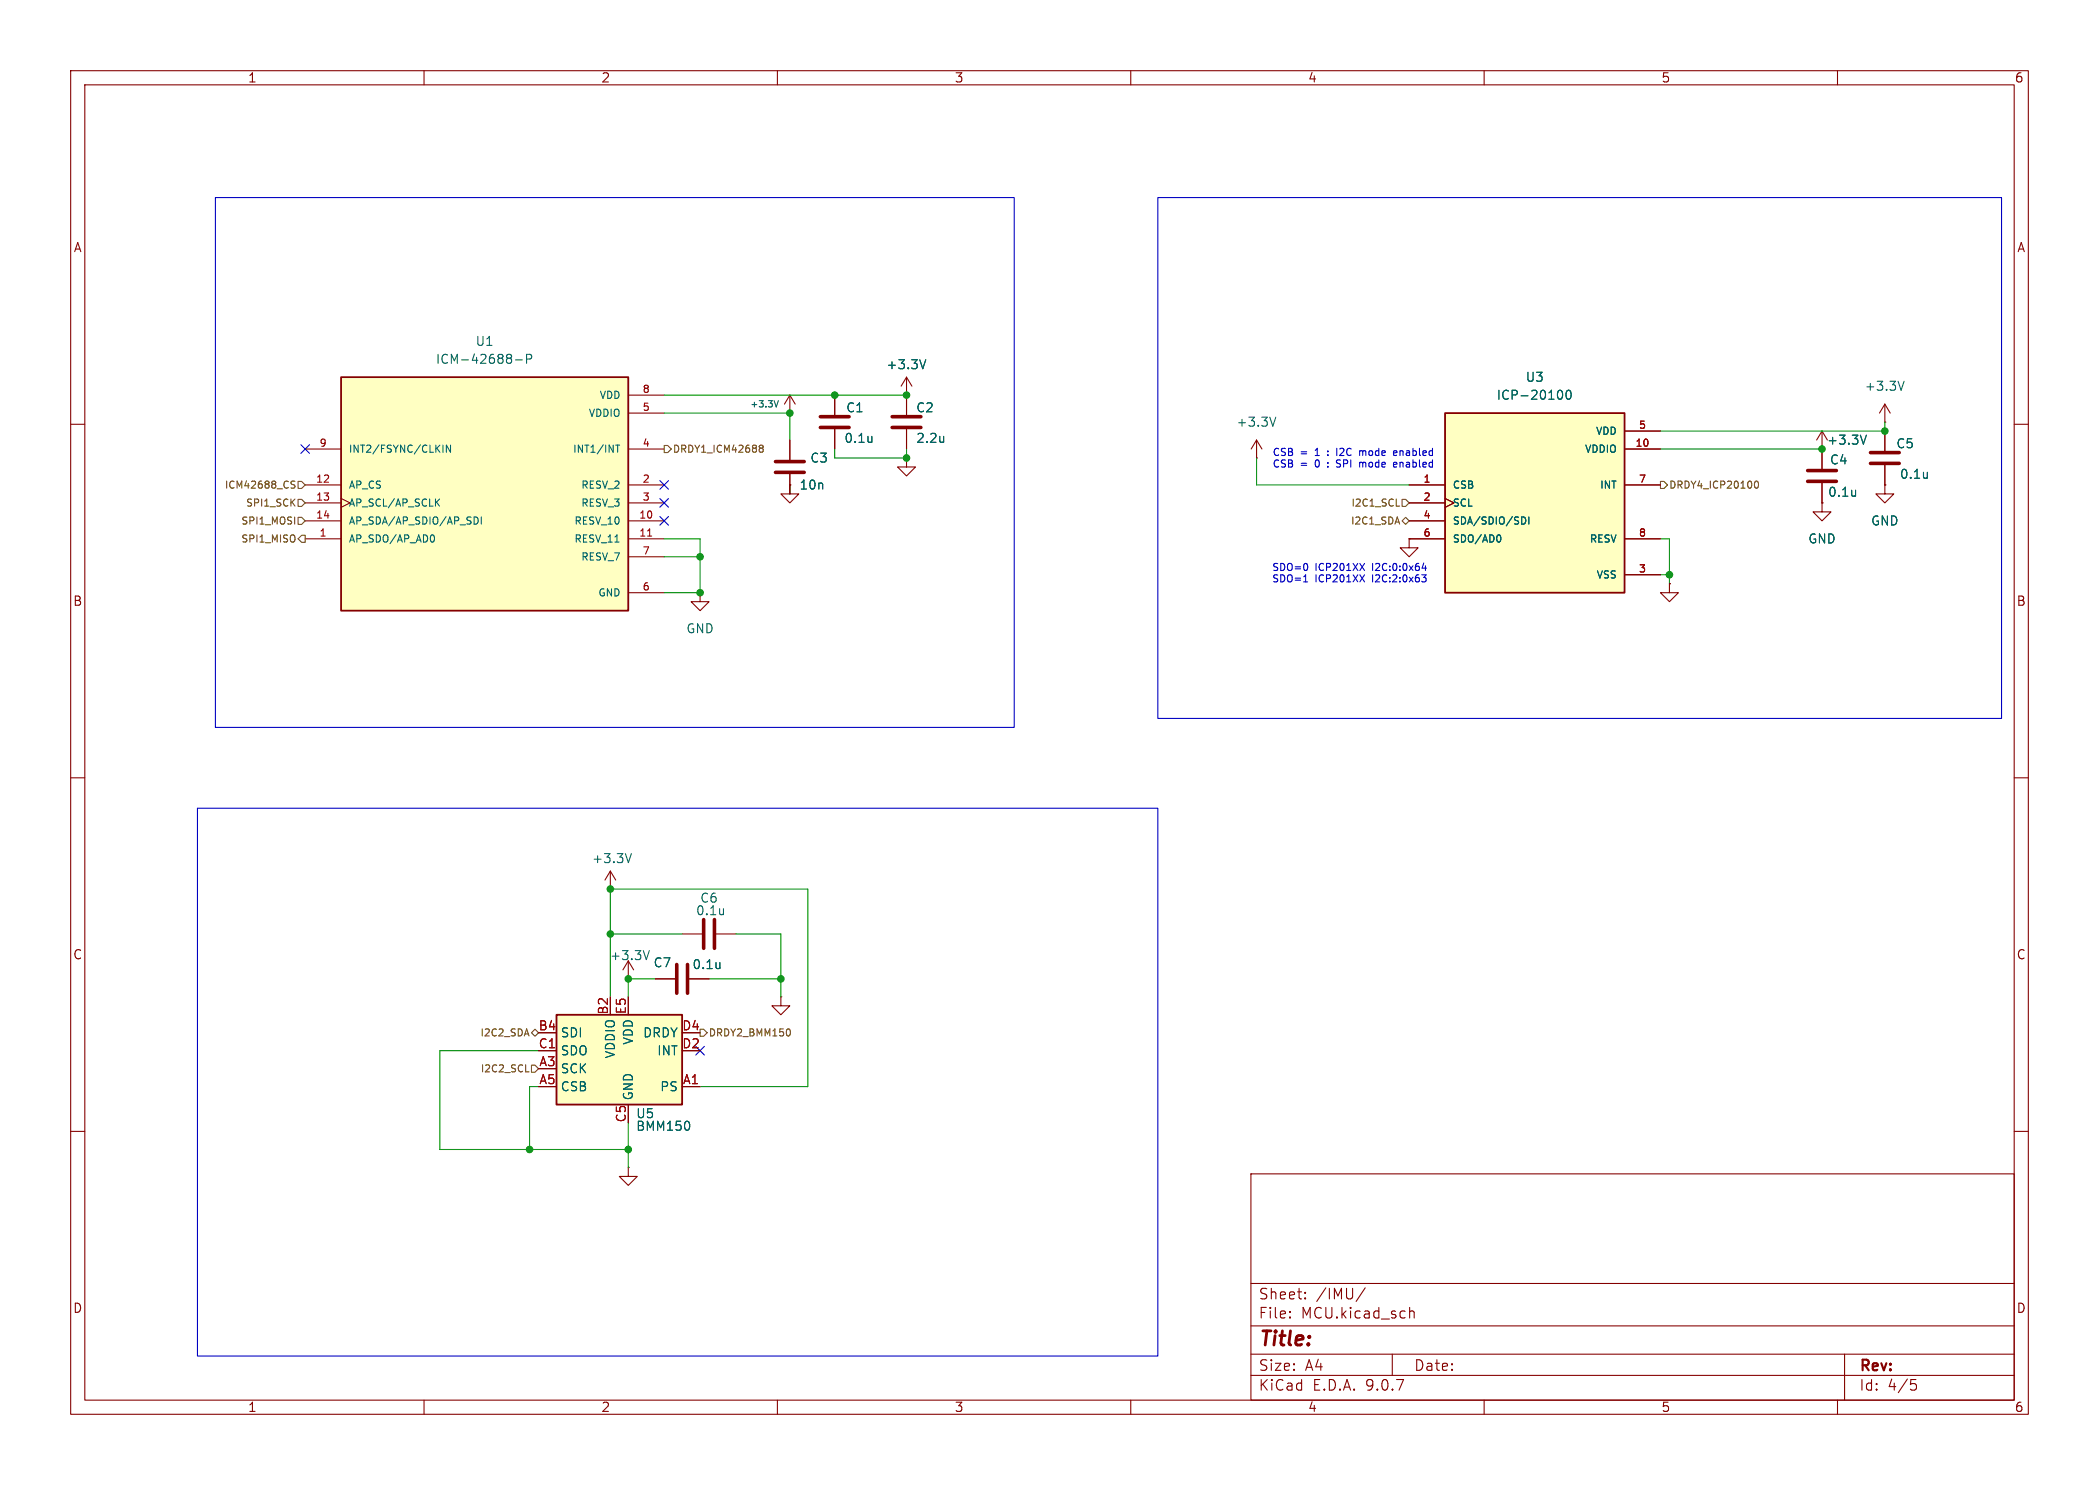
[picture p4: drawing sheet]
<svg xmlns="http://www.w3.org/2000/svg" width="297mm" height="210mm" viewBox="0 0 297 210" stroke-linecap="round" stroke-linejoin="round" font-family="sans-serif">
<g fill="none" stroke="#840000" stroke-width=".15">
<path d="M10 10h277v190h-277zM12 12h273v186h-273zM60 10v2M110 10v2M160 10v2M210 10v2M260 10v2M10 60h2M199.4 76.2v1.3h1.3l-1.3 1.2-1.3-1.2h1.3M199.4 76.2h.1M285 60h2M10 110h2"/>
<path d="M285 110h2M10 160h2M177 166h108v32h-108zM285 160h2M60 198v2M110 198v2M160 198v2M177 194.5h108M177 191.5h108M177 187.5h108M177 181.5h108M182.5 186.3h.1l-.1 .1"/>
<path d="M182.5 186.3v.1M182.5 185.5v.1M182.5 185.5h.1l-.1 .1M184.7 183.6v.1M184.7 183.6h-.1l.1 .1M184.7 182.8v.1M184.7 182.8h-.1l.1 .1M193.2 182.1l-1.3 2M197 191.5v3M199.5 184.9v1.5M199.5 185.5a.37 .37 0 0 1 .6 .1v.8M210 198v2"/>
<path d="M260 198v2M261 191.5v6.5M270.4 195.1h.7M270.5 195.7h.4l.3 .3v.3l-.2 .2-.5 .1"/>
</g>
<path d="M78.7 143.5h17.8v12.7h-17.8z" fill="#ffffc2"/>
<path d="M78.7 143.5h17.8v12.7h-17.8z" fill="none" stroke="#840000" stroke-width=".25"/>
<g fill="none" stroke="#840000" stroke-width=".15">
<path d="M111.8 58.4h.1M111.8 55.9v2.5M111.8 55.9l-.8 1.3M111.8 55.9l.7 1.3M266.7 59.7h.1M266.7 57.2l-.8 1.2M266.7 57.2l.8 1.2M266.7 57.2v2.5M111.8 67.1v2.8h-1.3l1.3 1.2 1.2-1.2h-1.2v-1.3M111.8 68.6h.1M111.8 62.2v2.8M266.7 68.6v1.3h1.3l-1.3 1.2-1.3-1.2h1.3"/>
<path d="M266.7 68.6h.1M92.7 138.4h2.8M97.5 138.4h2.8M76.2 148.6h2.5M96.5 153.7h2.6M88.9 165.1v1.3h1.3l-1.3 1.2-1.3-1.2h1.3M88.9 165.1h.1"/>
</g>
<path d="M109.5 56.7l.3 .9 .3-.9M269.4 53.9l-.4 1.3M101.9 136.1v.9M101.9 136.9h-.1M97.5 158.8v.8" fill="none" stroke="#006464" stroke-width=".15"/>
<path d="M109.7 65.3h4.1M109.7 66.8h4.1M95.8 136.4v4.1M97.3 136.4v4.1" fill="none" stroke="#840000" stroke-width=".51"/>
<path d="M204.5 58.4h25.4v25.4h-25.4z" fill="#ffffc2"/>
<path d="M204.5 58.4h25.4v25.4h-25.4z" fill="none" stroke="#840000" stroke-width=".25"/>
<g fill="none" stroke="#840000" stroke-width=".15">
<path d="M128.3 55.9h.1M128.3 53.3v5.4M128.3 53.3l-.8 1.3M128.3 53.3l.7 1.3M128.3 60.7v2.8M177.8 64.8h.1M177.8 62.2l-.8 1.3M177.8 62.2l.8 1.3M177.8 62.2v2.6M199.4 68.6h5.1M199.4 71.1h5.1M199.4 73.7h5.1"/>
<path d="M199.4 76.2h5.1M204.5 70.5l1.2 .6-1.2 .7M229.9 68.6h5M229.9 76.2h5M229.9 61h5M229.9 63.5h5M99.1 83.8v1.3h1.2l-1.2 1.3-1.3-1.3h1.3M99.1 83.8h.1M229.9 81.3h5M236.2 82.6v1.2h1.3l-1.3 1.3-1.3-1.3h1.3M236.2 82.6h.1"/>
</g>
<path d="M131 50.9l-.4 1.2M180.5 59l-.4 1.3M220.7 55.2a.69 .69 0 0 1 .3 1.1l-.3 .2M221.7 55.3l.2-.1a.69 .69 0 0 1 .3 1.1l-.2 .2a.69 .69 0 0 1-.3-1.2zM133.5 61.7v.9M133.5 62.4v.1M212.1 75.6a.64 .64 0 0 1 0 1.1M215.3 73.1a.51 .51 0 0 1 .6 .5 .51 .51 0 0 1-.6 .5M216.3 73.1v1" fill="none" stroke="#006464" stroke-width=".15"/>
<path d="M126.2 58.9h4.1M126.2 60.5h4.1" fill="none" stroke="#840000" stroke-width=".51"/>
<path d="M48.3 53.3h40.6v33.1h-40.6z" fill="#ffffc2"/>
<path d="M48.3 53.3h40.6v33.1h-40.6z" fill="none" stroke="#840000" stroke-width=".25"/>
<g fill="none" stroke="#840000" stroke-width=".15">
<path d="M88.9 55.9h5.1M88.9 58.4h5.1M118.1 55.9v2.8M128.3 55.9h.1M128.3 55.9v2.8M43.2 63.5h5.1M43.2 68.6h5.1M43.2 71.1h5.1M43.2 73.7h5.1M43.2 76.2h5.1M48.3 70.5l1.2 .6-1.2 .7M88.9 63.5h5.1"/>
<path d="M88.9 68.6h5.1M88.9 71.1h5.1M88.9 73.7h5.1M88.9 76.2h5.1M88.9 78.7h5.1M111.8 68.6h.1M111.8 62.2v2.8M111.8 67.1v2.8M118.1 60.7v2.8M128.3 64.8v1.2h1.2l-1.2 1.3-1.3-1.3h1.3M128.3 64.8h.1M128.3 60.7v2.8"/>
<path d="M199.4 76.2h.1M199.4 68.6h5.1M199.4 71.1h5.1M199.4 73.7h5.1M199.4 76.2h5.1M204.5 70.5l1.2 .6-1.2 .7M229.9 63.5h5M229.9 68.6h5M229.9 76.2h5M229.9 61h5M257.8 63.5h.1M257.8 71.1v1.3h1.3l-1.3 1.3-1.3-1.3h1.3"/>
<path d="M257.8 71.1h.1M257.8 61v5.3M257.8 68.3v2.8M257.8 61l-.8 1.2M257.8 61l.8 1.2M266.7 68.6h.1M266.7 61v2.8M266.7 65.8v2.8M88.9 83.8h5.1M229.9 81.3h5M236.2 82.6h.1M86.4 125.7h.1"/>
<path d="M86.4 123.2l-.8 1.3M86.4 123.2l.7 1.3M86.4 123.2v2.5M88.9 138.4h.1M88.9 135.9l-.8 1.3M88.9 135.9l.8 1.3M88.9 135.9v2.5M92.7 138.4h2.8M96.5 132.1h2.8M97.5 138.4h2.8M101.3 132.1h2.8M76.2 148.6h2.5"/>
<path d="M96.5 153.7h2.6M110.5 141v1.2h1.3l-1.3 1.3-1.3-1.3h1.3M110.5 141h.1"/>
</g>
<g fill="none" stroke="#006464" stroke-width=".15">
<path d="M72.9 50.9h1M74.5 50.8l.6-.1 .1-.2v-.3l-.2-.1h-.5v1.3M131 50.9l-.4 1.2M220.7 55.2a.69 .69 0 0 1 .3 1.1l-.3 .2M221.7 55.3l.2-.1a.69 .69 0 0 1 .3 1.1l-.2 .2a.69 .69 0 0 1-.3-1.2zM61.2 75.6a.64 .64 0 0 1 0 1.1M61.8 71l.4 .6M62.2 70.6l-.6 .5M62.7 62.9v1.1M63.7 62.9v1.1l-.5-1.1v1.1M67.1 73.1a.51 .51 0 0 1 .6 .5 .51 .51 0 0 1-.6 .5M68.1 73.1v1"/>
<path d="M87 76.7h.6M87.1 62.9h.6M87.4 62.9v1.1M123.4 61.7v.9M123.4 62.4l-.1 .1M133.5 61.7v.9M133.5 62.4v.1M212.1 75.6a.64 .64 0 0 1 0 1.1M215.3 73.1a.51 .51 0 0 1 .6 .5 .51 .51 0 0 1-.6 .5M216.3 73.1v1M262.6 69.3v.9M262.6 70.1h-.1"/>
<path d="M264.1 61.5l-.4 1.3M272.7 66.8v.8M272.7 67.5v.1M89.3 120.7l-.4 1.3M91.9 134.4l-.4 1.3M101.9 136.1v.9M101.9 136.9h-.1M102.4 128.5v.9M102.4 129.2l-.1 .1M97.5 158.8v.8"/>
</g>
<path d="M91.6 75.8h.6" fill="none" stroke="#a90000" stroke-width=".15"/>
<path d="M116.1 58.9h4M116.1 60.5h4M255.8 66.5h4M255.8 68.1h4M264.7 64h4M264.7 65.5h4M99.6 130v4.1M101.1 130v4.1" fill="none" stroke="#840000" stroke-width=".51"/>
<g fill="none" stroke="#725600" stroke-width=".15">
<path d="M41.2 68.4l.4 .2 .1 .2-.2 .2h-.3M41.7 68.1l-.3-.1-.2 .1M42.2 68.1h.5l.5 .5-.5 .5h-.5zM42.2 73.2h.5l.5 .5-.5 .5h-.5zM42.2 70.6h.5l.5 .5-.5 .5h-.5zM42.7 75.7h.5v1h-.5l-.5-.5zM94 63h.5l.5 .5-.5 .5h-.5zM107.5 63.3l.1 .1M107.5 63h.1h.3l.1 .2-.2 .2M107.6 63.4h.2M107.6 63.4l-.1 .1M107.8 63.4l.2 .2-.1 .3-.1 .1-.3-.1"/>
<path d="M197.6 71.6h.4M198.4 73.7l.5-.5 .5 .5-.5 .5zM198.4 70.6h.5l.5 .5-.5 .5h-.5zM234.9 68.1h.5l.6 .5-.6 .5h-.5zM248.3 68.1l.2-.1a.53 .53 0 0 1 .3 .5 .53 .53 0 0 1-.3 .5l-.3-.3zM74.4 151.6h.5M75.2 146.1l.5-.5 .5 .5-.5 .5zM75.2 150.6h.5l.5 .5-.5 .5h-.5zM99.1 145.6h.5l.5 .5-.5 .5h-.5zM111.7 145.6l.1 .3-.1 .6"/>
</g>
<g fill="none" stroke="#009600" stroke-width=".15">
<path d="M94 58.4h17.8v3.8M94 55.9h34.3M266.7 59.7v1.3h-31.8M94 76.2h5.1v7.6h-5.1M94 78.7h5.1M111.8 68.6v1.3M118.1 63.5v1.3h10.2v-1.3M177.8 64.8v3.8h21.6M234.9 76.2h1.3v6.4M234.9 63.5h22.9M234.9 81.3h1.3M86.4 132.1h10.1"/>
<path d="M92.7 138.4h-3.8v2.6M100.3 138.4h10.2M104.1 132.1h6.4v8.9M76.2 148.6h-14v14h26.7M76.2 153.7h-1.3v8.9M86.4 141v-15.3h27.9v28h-15.2M88.9 158.8v6.3"/>
</g>
<path d="M42.6 62.9l1.2 1.2M43.8 62.9l-1.2 1.2M93.4 68l1.2 1.2M93.4 70.5l1.2 1.2M93.4 73.1l1.2 1.2M94.6 68l-1.2 1.2M94.6 70.5l-1.2 1.2M94.6 73.1l-1.2 1.2M98.5 148l1.2 1.2M99.7 148l-1.2 1.2" fill="none" stroke="#000084" stroke-width=".15"/>
<g fill="none" stroke="#0000c2" stroke-width=".15">
<path d="M30.5 27.9h113v75h-113zM163.8 27.9h119.4v73.7h-119.4zM184.9 79.8l.1 .3-.1 .5M187.9 64.3v.1M187.9 63.8v.1M187.9 65.4v.1M187.9 66v.1M189.1 66l.4 .1M189.1 63.4v1M189.5 65h-.2l-.2 .2 .1 .3 .3 .1M192.4 63.8l.3-.1 .1 .2M192.4 79.7l.7 1"/>
<path d="M192.4 65.4h.3l.1 .1M192.8 63.9v.5M192.8 65.5v.6M193 63.7l-.2 .2M193 65.4l-.2 .1M193.1 79.7l-.7 1M197.2 63.8l.3-.1 .2 .3-.5 .1M197.2 64.4h.4M197.2 65.4h.3l.2 .2-.5 .1M197.2 66h.4M184.5 82.3h.5M184.7 81.3v1"/>
<path d="M192.4 81.3l.7 1M193.1 81.3l-.7 1M201.2 81.3h.6l-.3 .4 .2 .1 .1 .3-.2 .2h-.3M201.2 80.3h.6M201.7 80v.7M27.9 114.3h135.9v77.5h-135.9z"/>
</g>
<g fill="#009600" stroke="#009600" stroke-width=".15">
<circle cx="128.3" cy="64.8" r=".46"/>
<circle cx="128.3" cy="55.9" r=".46"/>
<circle cx="111.8" cy="58.4" r=".46"/>
<circle cx="118.1" cy="55.9" r=".46"/>
<circle cx="86.4" cy="132.1" r=".46"/>
<circle cx="99.1" cy="78.7" r=".46"/>
<circle cx="86.4" cy="125.7" r=".46"/>
<circle cx="99.1" cy="83.8" r=".46"/>
<circle cx="88.9" cy="138.4" r=".46"/>
<circle cx="257.8" cy="63.5" r=".46"/>
<circle cx="266.7" cy="61" r=".46"/>
<circle cx="236.2" cy="81.3" r=".46"/>
<circle cx="74.9" cy="162.6" r=".46"/>
<circle cx="88.9" cy="162.6" r=".46"/>
<circle cx="110.5" cy="138.4" r=".46"/>
</g>
<text font-size="2.8" fill="#840000" x="178" y="190.9">Title:</text>
<g font-size="2.1" fill="#840000">
<text x="178" y="184">Sheet:</text>
<text x="186.2" y="184">/IMU/</text>
<text x="178" y="186.7">File:</text>
<text x="184.1" y="186.7">MCU.kicad_sch</text>
<text x="178" y="196.9">KiCad</text>
<text x="178" y="194.1">Size:</text>
<text x="184.7" y="194.1">A4</text>
<text x="185.7" y="196.9">E.D.A.</text>
<text x="193.3" y="196.9">9.0.7</text>
<text x="200" y="194.1">Date:</text>
<text x="263" y="194.3">Rev:</text>
<text x="263" y="196.9">Id:</text>
<text x="267.1" y="196.9">4/5</text>
</g>
<g font-size="1.8" fill="#840000">
<text x="35" y="11.9">1</text>
<text x="85" y="11.9">2</text>
<text x="135" y="11.9">3</text>
<text x="185" y="11.9">4</text>
<text x="235" y="11.9">5</text>
<text x="285" y="11.9">6</text>
<text x="10.3" y="35.9">A</text>
<text x="285.3" y="35.9">A</text>
<text x="10.3" y="85.9">B</text>
<text x="285.3" y="85.9">B</text>
<text x="10.3" y="135.9">C</text>
<text x="285.3" y="135.9">C</text>
<text x="10.3" y="185.9">D</text>
<text x="285.3" y="185.9">D</text>
<text x="35" y="199.9">1</text>
<text x="85" y="199.9">2</text>
<text x="135" y="199.9">3</text>
<text x="185" y="199.9">4</text>
<text x="235" y="199.9">5</text>
<text x="285" y="199.9">6</text>
</g>
<g font-size="1.8" fill="#006464">
<text x="61.6" y="51.7">ICM-42688-P</text>
<text x="67.2" y="49.1">U1</text>
<text x="125.3" y="52.4">+3.3V</text>
<text x="119.6" y="58.5">C1</text>
<text x="129.5" y="58.5">C2</text>
<text x="211.7" y="56.7">ICP-20100</text>
<text x="215.8" y="54.2">U3</text>
<text x="263.8" y="55.5">+3.3V</text>
<text x="114.6" y="65.6">C3</text>
<text x="119.4" y="62.8">0.1u</text>
<text x="129.5" y="62.8">2.2u</text>
<text x="174.9" y="60.6">+3.3V</text>
<text x="258.4" y="63.1">+3.3V</text>
<text x="258.8" y="65.9">C4</text>
<text x="268.2" y="63.6">C5</text>
<text x="113" y="69.4">10n</text>
<text x="258.6" y="70.5">0.1u</text>
<text x="268.7" y="67.9">0.1u</text>
<text x="255.8" y="77.1">GND</text>
<text x="264.7" y="74.5">GND</text>
<text x="97" y="89.8">GND</text>
<text x="83.7" y="122.3">+3.3V</text>
<text x="98.4" y="129.6">0.1u</text>
<text x="99" y="127.9">C6</text>
<text x="86.2" y="136">+3.3V</text>
<text x="92.4" y="137">C7</text>
<text x="97.9" y="137.3">0.1u</text>
<text x="79.2" y="146.9">SDI</text>
<text x="79.2" y="149.5">SDO</text>
<text x="87.2" y="149.8" transform="rotate(-90 87.2 149.8)">VDDIO</text>
<text x="89.8" y="147.8" transform="rotate(-90 89.8 147.8)">VDD</text>
<text x="90.9" y="146.9">DRDY</text>
<text x="92.9" y="149.5">INT</text>
<text x="79.2" y="152">SCK</text>
<text x="79.2" y="154.5">CSB</text>
<text x="89.8" y="155.7" transform="rotate(-90 89.8 155.7)">GND</text>
<text x="93.3" y="154.5">PS</text>
<text x="89.9" y="160.1">BMM150</text>
<text x="89.9" y="158.3">U5</text>
</g>
<g font-size="1.8" fill="#a90000">
<text x="86.1" y="143.6" transform="rotate(-90 86.1 143.6)">B2</text>
<text x="88.6" y="143.5" transform="rotate(-90 88.6 143.5)">E5</text>
<text x="76.1" y="145.8">B4</text>
<text x="76.1" y="148.3">C1</text>
<text x="96.4" y="145.8">D4</text>
<text x="96.4" y="148.3">D2</text>
<text x="76.2" y="150.9">A3</text>
<text x="76.2" y="153.4">A5</text>
<text x="96.5" y="153.4">A1</text>
<text x="88.6" y="158.8" transform="rotate(-90 88.6 158.8)">C5</text>
</g>
<g font-size="1.4" fill="#006464">
<text x="83.2" y="59.2">VDDIO</text>
<text x="84.7" y="56.6">VDD</text>
<text x="49.3" y="64.2">INT2/FSYNC/CLKIN</text>
<text x="81" y="64.2">INT1/INT</text>
<text x="224.1" y="64.2">VDDIO</text>
<text x="225.7" y="61.7">VDD</text>
<text x="49.3" y="69.3">AP_CS</text>
<text x="49.3" y="71.9">AP_SCL/AP_SCLK</text>
<text x="82.1" y="69.3">RESV_2</text>
<text x="82.1" y="71.9">RESV_3</text>
<text x="205.5" y="69.3">CSB</text>
<text x="205.5" y="71.9">SCL</text>
<text x="226.3" y="69.3">INT</text>
<text x="49.3" y="74.4">AP_SDA/AP_SDIO/AP_SDI</text>
<text x="49.3" y="76.9">AP_SDO/AP_AD0</text>
<text x="81.1" y="74.4">RESV_10</text>
<text x="81.1" y="76.9">RESV_11</text>
<text x="205.5" y="74.4">SDA/SDIO/SDI</text>
<text x="205.5" y="76.9">SDO/AD0</text>
<text x="224.8" y="76.9">RESV</text>
<text x="82.1" y="79.5">RESV_7</text>
<text x="225.8" y="82">VSS</text>
<text x="84.5" y="84.6">GND</text>
</g>
<g font-size="1.4" fill="#a90000">
<text x="90.8" y="55.6">8</text>
<text x="90.8" y="58.2">5</text>
<text x="45.1" y="63.2">9</text>
<text x="90.8" y="63.2">4</text>
<text x="231.3" y="63.2">10</text>
<text x="231.8" y="60.7">5</text>
<text x="44.6" y="68.3">12</text>
<text x="44.6" y="70.9">13</text>
<text x="90.8" y="68.3">2</text>
<text x="90.8" y="70.9">3</text>
<text x="201.3" y="68.3">1</text>
<text x="201.3" y="70.9">2</text>
<text x="231.8" y="68.3">7</text>
<text x="44.6" y="73.4">14</text>
<text x="45.1" y="75.9">1</text>
<text x="90.3" y="73.4">10</text>
<text x="90.3" y="75.9">11</text>
<text x="201.3" y="73.4">4</text>
<text x="201.3" y="75.9">6</text>
<text x="231.8" y="75.9">8</text>
<text x="90.8" y="78.5">7</text>
<text x="90.8" y="83.6">6</text>
<text x="231.8" y="81">3</text>
</g>
<g font-size="1.4" fill="#725600">
<text x="95.1" y="64.2">DRDY1_ICM42688</text>
<text x="31.7" y="69.3">ICM42688_CS</text>
<text x="34.7" y="71.8">SPI1_SCK</text>
<text x="191.1" y="71.8">I2C1_SCL</text>
<text x="236.1" y="69.3">DRDY4_ICP20100</text>
<text x="34" y="76.9">SPI1_MISO</text>
<text x="34" y="74.4">SPI1_MOSI</text>
<text x="191" y="74.4">I2C1_SDA</text>
<text x="67.8" y="146.8">I2C2_SDA</text>
<text x="100.2" y="146.8">DRDY2_BMM150</text>
<text x="67.9" y="151.9">I2C2_SCL</text>
</g>
<g font-size="1.4" fill="#0000c2">
<text x="180" y="64.7">CSB</text>
<text x="184" y="64.7">=</text>
<text x="186.3" y="64.7">1</text>
<text x="189.8" y="64.7">I2C</text>
<text x="193.3" y="64.7">mode</text>
<text x="198.4" y="64.7">enabled</text>
<text x="180" y="66.3">CSB</text>
<text x="184" y="66.3">=</text>
<text x="186.3" y="66.3">0</text>
<text x="189.8" y="66.3">SPI</text>
<text x="193.3" y="66.3">mode</text>
<text x="198.4" y="66.3">enabled</text>
<text x="179.9" y="81">SDO=0</text>
<text x="179.9" y="82.6">SDO=1</text>
<text x="186.1" y="81">ICP201XX</text>
<text x="186.1" y="82.6">ICP201XX</text>
<text x="194.4" y="81">I2C:0:0x64</text>
<text x="194.4" y="82.6">I2C:2:0x63</text>
</g>
<text font-size="1.3" fill="#006464" x="106.1" y="57.8">+3.3V</text>
</svg>
